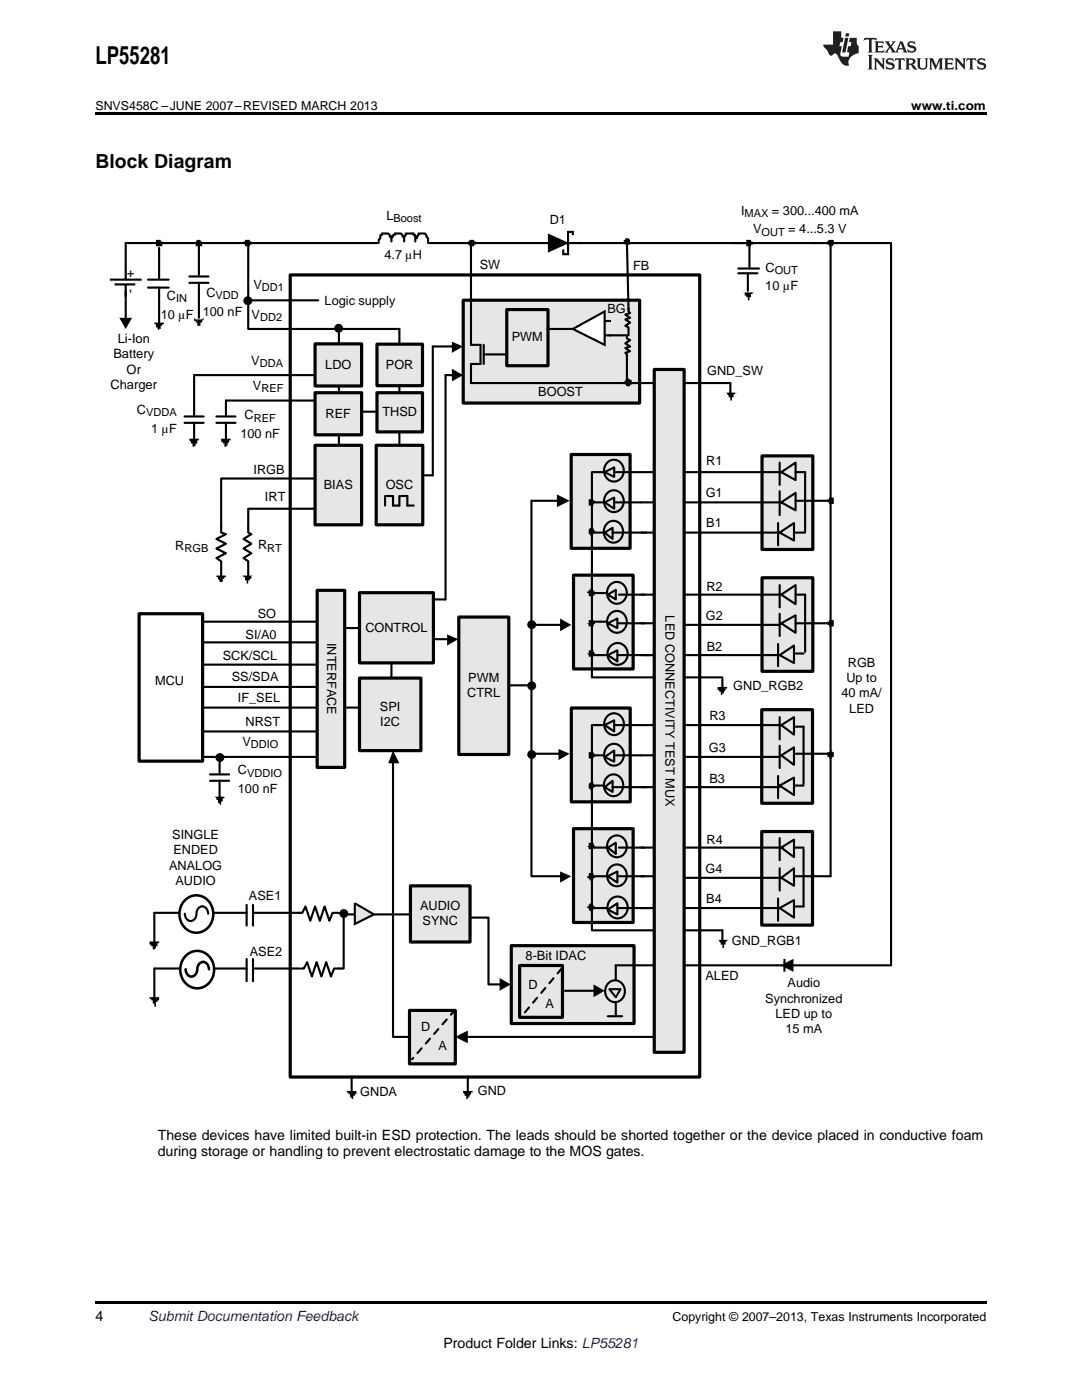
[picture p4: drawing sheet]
<svg xmlns="http://www.w3.org/2000/svg" width="216mm" height="279mm" viewBox="0 0 216 279" stroke-linecap="round" stroke-linejoin="round" font-family="sans-serif">
<path d="M19 259.7h177.8v.5h-177.8z" fill="#000"/>
<path d="M81.7 201.6h9.2v10.7h-9.2z" fill-rule="evenodd" fill="#e6e6e6"/>
<path d="M81.7 201.6h9.2v10.7h-9.2z" fill="none" stroke="#000" stroke-width=".64"/>
<path d="M152 166h10.1v18.6h-10.1z" fill-rule="evenodd" fill="#e6e6e6"/>
<path d="M152 166h10.1v18.6h-10.1z" fill="none" stroke="#000" stroke-width=".64"/>
<path d="M155.3 179.3v4.5M155.6 167.3v4.4M155.6 173.3v4.4M155.9 175.2l2.5-1.9v3.5zM155.9 169.2l2.5-1.6v3.5zM158.8 169.2h1.5M160.3 169.5v11.4h-1.9M155.6 181.2l2.8-1.6v3.5z" fill="none" stroke="#000" stroke-width=".42"/>
<path d="M152 141.6h10.1v18.7h-10.1z" fill-rule="evenodd" fill="#e6e6e6"/>
<path d="M152 141.6h10.1v18.7h-10.1z" fill="none" stroke="#000" stroke-width=".64"/>
<path d="M92.4 59.9h35.2v20.5h-35.2z" fill-rule="evenodd" fill="#e6e6e6"/>
<path d="M92.4 59.9h35.2v20.5h-35.2z" fill="none" stroke="#000" stroke-width=".64"/>
<path d="M102 188.7h24.5v15.6h-24.5z" fill-rule="evenodd" fill="#e6e6e6"/>
<path d="M57.9 54.9h81.7v160h-81.7zM102 188.7h24.5v15.6h-24.5z" fill="none" stroke="#000" stroke-width=".64"/>
<g fill="none" stroke="#000" stroke-width=".42">
<path d="M25.1 48.5h50.1M29.5 55.8h4.2M29.5 57.4h4.2M31.8 49.5v6M31.8 57.4v7M78.1 47.6v-.4h-.3v-.3l-.3-.3h-1.3v.3h-.3v.7l-.3 .3v.6M80.6 47.2l.4-.3v-.3h1.6v.3h.3v1.3M80.6 47.2h-.3v-.3l-.3-.3h-1.3v.3h-.3v.3h-.3v1M80.6 47.2v1M83.2 47.6v-.4l.3-.3v-.3h1.3l.6 1v.9M85.7 48.5h21.3M94 48.2v20.6h1.9v3.8h-1.9v3.8h51.7v2.6"/>
<path d="M147.3 53.6h4.1M147.3 54.5h3.8M149.2 54.5v3.5M149.5 49.1v4.2M165.7 48.5v126.4h-6.9M67.6 65.7v24.7M79.7 65.7v31.4M96.5 68.8v3.8M120.3 64.1h1.6M120.3 66.9h1.6M136.5 144.7h19.4M155.3 154.9v4.4"/>
<path d="M155.6 156.8l2.8-1.6v3.5zM155.6 143.1v4.5M155.6 148.8v4.5M155.9 150.7l2.5-1.5v3.4zM155.9 144.7l2.5-1.6v3.5zM158.4 156.8h1.9M158.8 145h1.5M158.8 150.4h6.9M132.7 175.2h22.9M133.7 169.2h22.5M70.2 214.9v2.8M93.3 214.9v2.8"/>
</g>
<g fill="#000">
<path d="M31.1 47.9h1v.3h.3v.9h-1.3z" fill-rule="evenodd"/>
<path d="M148.9 47.9h1v.3h.3v.6h-.3v.3h-1z" fill-rule="evenodd"/>
<path d="M148.3 58.3h2.2h-.3v.4h-.3v.6h-.4v.6h-.3v-.6h-.3v-.3h-.3v-.7z" fill-rule="evenodd"/>
<path d="M30.8 64.4h1.9v.3h-.3v.3h-.3v.7h-.3v.6v-.3l-.4-.3v-.4h-.3v-.6h-.3z" fill-rule="evenodd"/>
<path d="M124.5 76.1h.3v-.3l.3-.3h.3l.3 .3h.3v1h-.3v.3h-.6l-.3-.3v-.4h-.3z" fill-rule="evenodd"/>
<path d="M144.8 78.4h2.2h-.3v.3h-.3v.6h-.3v.6h-.4v-.6h-.3v-.3l-.3-.3v-.3z" fill-rule="evenodd"/>
<path d="M165.1 150.1h.3l.3-.3h.4v.3h.3v1h-.3v.3h-.7v-.3h-.3z" fill-rule="evenodd"/>
<path d="M69.2 217.7h1.9v.7h-.3v.3h-.3v.6h-.3v.3v-.6h-.3v-.6h-.4v-.3h-.3z" fill-rule="evenodd"/>
<path d="M92.4 217.7h1.9v.4h-.3v.3l-.3 .3v.3h-.4v.6v-.3h-.3v-.6h-.3v-.3l-.3-.3z" fill-rule="evenodd"/>
<circle cx="67.6" cy="65.5" r=".89"/>
</g>
<path d="M114.3 65.7l6.4-3.5v6.6z" fill="#fff"/>
<path d="M96.5 70.7h7.6M114.3 65.7l6.4-3.5v6.6zM40.3 132.6h22.9M40.3 128.2h22.9M40.6 137.1h22.6M136.5 157.1h19.1M121.3 196.3a2 2 0 0 1 2.5-.3 2 2 0 0 1 .8 2.4 1.99 1.99 0 0 1-2.5 1.5 1.99 1.99 0 0 1-1.3-2.7zM121.6 197.4h2.2l-.9 1.6zM122.9 200v2.8M144.1 185.7v1.9" fill="none" stroke="#000" stroke-width=".42"/>
<path d="M27.8 122.5h12.6v29.4h-12.6zM103.7 192.7h8.5v10.3h-8.5z" fill="none" stroke="#000" stroke-width=".64"/>
<path d="M112.1 193.3l-8.3 9.8" fill="none" stroke="#000" stroke-width=".42" stroke-dasharray="1.3 1.3"/>
<path d="M143.2 187.6h2.2h-.3v.3h-.3v.6h-.3v.7h-.4v-.7h-.3v-.3l-.3-.3v-.3z" fill-rule="evenodd" fill="#000"/>
<path d="M62.9 68.6h9.3v8.4h-9.3z" fill-rule="evenodd" fill="#e6e6e6"/>
<path d="M62.9 68.6h9.3v8.4h-9.3z" fill="none" stroke="#000" stroke-width=".64"/>
<path d="M62.9 88.9h9.3v15.8h-9.3z" fill-rule="evenodd" fill="#e6e6e6"/>
<path d="M62.9 88.9h9.3v15.8h-9.3z" fill="none" stroke="#000" stroke-width=".64"/>
<path d="M62.9 78.4h9.3v8.4h-9.3z" fill-rule="evenodd" fill="#e6e6e6"/>
<path d="M62.9 78.4h9.3v8.4h-9.3z" fill="none" stroke="#000" stroke-width=".64"/>
<path d="M72.1 82.2h3.5" fill="none" stroke="#000" stroke-width=".42"/>
<path d="M75.2 78.4h9.1v7.8h-9.1z" fill-rule="evenodd" fill="#e6e6e6"/>
<path d="M75.2 78.4h9.1v7.8h-9.1z" fill="none" stroke="#000" stroke-width=".64"/>
<path d="M75.2 68.7h9.1v8.3h-9.1z" fill-rule="evenodd" fill="#e6e6e6"/>
<path d="M75.2 68.7h9.1v8.3h-9.1z" fill="none" stroke="#000" stroke-width=".64"/>
<path d="M69.5 182.5h6.1" fill="none" stroke="#000" stroke-width=".42"/>
<path d="M70.8 180.3l3.8 2.2-3.8 1.9z" fill="#e6e6e6"/>
<path d="M70.8 180.3l3.8 2.2-3.8 1.9z" fill="none" stroke="#000" stroke-width=".42"/>
<path d="M75.1 88.9h9.3v15.8h-9.3z" fill-rule="evenodd" fill="#e6e6e6"/>
<path d="M75.1 88.9h9.3v15.8h-9.3z" fill="none" stroke="#000" stroke-width=".64"/>
<path d="M146.1 48.5h16.8M67.9 65.7h11.8M90.2 74.9h-1.3v44.7M90.5 69.1h-4.1v25.8h-1.9" fill="none" stroke="#000" stroke-width=".42"/>
<path d="M90.2 73.6l2.2 1.3-2.2 1.2zM90.2 68.2l2.2 .9-2.2 1.3z" fill="#000"/>
<path d="M71.7 135.3h12.3v14.5h-12.3z" fill-rule="evenodd" fill="#e6e6e6"/>
<path d="M71.7 135.3h12.3v14.5h-12.3z" fill="none" stroke="#000" stroke-width=".64"/>
<path d="M71.7 118.3h14.8v14h-14.8z" fill-rule="evenodd" fill="#e6e6e6"/>
<path d="M71.7 118.3h14.8v14h-14.8z" fill="none" stroke="#000" stroke-width=".64"/>
<path d="M121.6 66.9h3.5M125.1 67.2v.4l.6 .3-.9 .6 .9 .6-.9 .4 .9 .6-.9 .3 .3 .3v5.7" fill="none" stroke="#000" stroke-width=".42"/>
<path d="M101.1 61.8h8.2v11.2h-8.2z" fill-rule="evenodd" fill="#e6e6e6"/>
<path d="M101.1 61.8h8.2v11.2h-8.2z" fill="none" stroke="#000" stroke-width=".64"/>
<path d="M109.2 65.7h5.1M160.3 145v11.5M49.2 182.2h-18.4v5.7M49.2 180.6v4.1M50.5 182.2h9.2M50.5 180.6v4.1" fill="none" stroke="#000" stroke-width=".42"/>
<path d="M29.8 187.9h2v.3h-.4v.6h-.3v.4l-.3 .3v.3v-.3h-.3v-.7h-.3v-.3h-.4z" fill-rule="evenodd" fill="#000"/>
<path d="M36.8 179.8a3.4 3.4 0 0 1 3.8-.8 3.4 3.4 0 0 1 2 3.4 3.4 3.4 0 0 1-3.4 3.8 3.4 3.4 0 0 1-3.4-3.8 3.9 3.9 0 0 1 1-2.6z" fill-rule="evenodd" fill="#fff"/>
<path d="M36.8 179.8a3.4 3.4 0 0 1 3.8-.8 3.4 3.4 0 0 1 2 3.4 3.4 3.4 0 0 1-3.4 3.8 3.4 3.4 0 0 1-3.4-3.8 3.9 3.9 0 0 1 1-2.6z" fill="none" stroke="#000" stroke-width=".51"/>
<path d="M36.9 182.3a1.19 1.19 0 0 0 1.1 1.5 1.19 1.19 0 0 0 1.2-1.5 1.19 1.19 0 0 1 1.2-1.4 1.19 1.19 0 0 1 1.1 1.4" fill="none" stroke="#000" stroke-width=".42"/>
<path d="M81.9 176.8h11.9v11.2h-11.9z" fill-rule="evenodd" fill="#e6e6e6"/>
<path d="M81.9 176.8h11.9v11.2h-11.9z" fill="none" stroke="#000" stroke-width=".64"/>
<path d="M63.3 117.8h5.5v35.4h-5.5z" fill-rule="evenodd" fill="#e6e6e6"/>
<path d="M63.3 117.8h5.5v35.4h-5.5z" fill="none" stroke="#000" stroke-width=".64"/>
<path d="M76.8 99v1.9M77.2 99h1.2v1.9h1.3v-1.9M80 99h1.3v1.9h1.3M86.4 119.6h2.5M40.3 124.1h22.9M69.2 125.3h2.2M78.1 132.3v2.9M40.3 141.2h22.9M40.6 151.1h22.6M69.2 141.2h2.2" fill="none" stroke="#000" stroke-width=".42"/>
<path d="M114.4 114.8h11.9v18.7h-11.9z" fill-rule="evenodd" fill="#e6e6e6"/>
<path d="M114.4 114.8h11.9v18.7h-11.9z" fill="none" stroke="#000" stroke-width=".64"/>
<g fill="none" stroke="#000" stroke-width=".42">
<path d="M121 118.4h-2.6v.3M121.3 118.7l1.6-1v1.9zM121.7 116.8a2 2 0 0 1 2.5-.3 2 2 0 0 1 .8 2.4 2 2 0 0 1-2.5 1.5 2 2 0 0 1-1.3-2.7zM123.5 118.7h5.1M118.1 130.7h2.9M121 124.1h-2.6v.3M121.3 124.4l1.9-1v1.9zM121.3 130.7l1.9-.9v2.2zM121.7 122.6a2 2 0 0 1 2.5-.3 2 2 0 0 1 .8 2.4 1.99 1.99 0 0 1-2.5 1.5 1.99 1.99 0 0 1-1.3-2.7zM121.8 129a2.12 2.12 0 0 1 3.2 .3 2.12 2.12 0 0 1-.7 3.1 2.12 2.12 0 0 1-2.8-.7 2.12 2.12 0 0 1 .3-2.7zM123.2 130.7h6.7M123.5 124.4h5.1"/>
<path d="M136.5 151.1h19.1M133.7 181.2h21.9"/>
</g>
<path d="M117.5 123.8h.9v.3l.3 .3-.3 .3v.3h-.9v-.3l-.3-.3h.3z" fill-rule="evenodd" fill="#000"/>
<path d="M114 90.7h11.7v18.7h-11.7z" fill-rule="evenodd" fill="#e6e6e6"/>
<path d="M114 90.7h11.7v18.7h-11.7z" fill="none" stroke="#000" stroke-width=".64"/>
<g fill="none" stroke="#000" stroke-width=".42">
<path d="M21.9 55.8h6.4M22.9 56.8h4.1M25.1 48.5v7.3M25.1 56.8v6.9M37.8 55.2h3.8M37.8 56.4h3.8M39.7 48.5v6.4M39.7 56.4v7M49.5 49.1v10.8h14M49.5 59.9v5.8h18.8M107 48.5h43.5M109.5 46.9l3.5 1.6-3.5 1.6z"/>
<path d="M114.3 46.9v-.6h-1v4.4h-.9v-.9M125.1 48.2l.3 13.6M162.6 48.5h15.2v144.2M62.5 74.9h-23.8v7.9M62.5 79.9h-17.4v2.9M125.4 61.5v.7l.3 .3-.9 .3 .9 .6-.9 .3 .9 .7-.9 .6 .6 .3v1.6M36.8 83.1h3.8M36.8 84.4h3.8M38.7 84.4v3.8M43.2 83.1h3.8M43.2 84.4h3.8M45.1 84.4v3.8"/>
<path d="M62.9 95.5h-18.8v10.8l1 .3-1.9 1 1.9 .9-1.9 1 1.9 .9-1.9 1 .9 .6v3.2M120.7 94.2l1.9-.9v1.9zM121.1 98.5a2 2 0 0 1 2.5-.3 2 2 0 0 1 .8 2.4 1.99 1.99 0 0 1-2.5 1.5 1.99 1.99 0 0 1-1.3-2.7zM121.1 92.4a2 2 0 0 1 2.5-.3 2 2 0 0 1 .8 2.4 1.99 1.99 0 0 1-2.5 1.5 1.99 1.99 0 0 1-1.3-2.6zM122.9 94.2h7.6M62.9 101.5h-13.4v4.8l.7 .3-1.6 1 1.6 .9-1.6 1 1.6 .9-1.6 1 .9 .6v3.2M117.8 100.3h2.5M117.8 106.3h2.5M120.7 100.3l1.9-1v2.2zM120.7 106.3l1.5-1v2.3zM121 104.6a1.97 1.97 0 0 1 2.5-.3 1.97 1.97 0 0 1 .8 2.4 1.92 1.92 0 0 1-2.2 1.6 1.92 1.92 0 0 1-1.6-2.2v-.6zM122.2 106.3h8.3"/>
<path d="M122.9 100.3h7.6M128 118.7h2.5M128 124.4h2.5M128 130.7h2.5M41.9 154.6h3.8M41.9 155.8h3.8M43.8 151.1v3.1M43.8 155.8v3.5M122.9 192.7h36.8M156.2 192.7l1.9-1v1.9zM156.5 191.4v2.5"/>
</g>
<g fill="#000">
<path d="M109.5 46.9l3.5 1.6-3.5 1.6zM23.8 63.4h2.6l-1.3 2.3zM156.2 192.7l1.9-1v1.9z"/>
<path d="M48.6 48.2h.3v-.3h.9v.3h.4v.6h-.4v.3h-.9v-.3l-.3-.3z" fill-rule="evenodd"/>
<path d="M93.3 48.2h.4v-.3h.9v.3h.3v.6h-.3v.3h-.9v-.3h-.4z" fill-rule="evenodd"/>
<path d="M124.5 47.9h.3v-.3h.6l.3 .3v.9h-.9v-.3h-.3z" fill-rule="evenodd"/>
<path d="M38.7 63.4l.4 .3h1.2l.3-.3v.3l-.3 .4v.3h-.3v.6h-.3v.3v-.3h-.3v-.6h-.3v-.3h-.4z" fill-rule="evenodd"/>
<path d="M37.8 87.6h1.9v.3h-.3v.6h-.3v.3l-.4 .3v.4v-.4h-.3v-.6h-.3v-.3l-.3-.3z" fill-rule="evenodd"/>
<path d="M44.1 87.6h1.9v.3h-.3v.3l-.6 .9v.4v-.4h-.3v-.6h-.3v-.3h-.4z" fill-rule="evenodd"/>
<path d="M117.5 99.6h.9v.3h.3v.4l-.3 .3v.3h-.9z" fill-rule="evenodd"/>
<path d="M43.2 114.9h1.9v.3h-.3v.3h-.3v.6h-.4v.4v-.4h-.3v-.3l-.3-.3v-.3h-.3z" fill-rule="evenodd"/>
<path d="M48.3 114.9h2.2h-.3v.6h-.4v.3h-.3v.7h-.3v-.7h-.3v-.6h-.3v-.3z" fill-rule="evenodd"/>
<path d="M117.2 118h.3v-.3h.3v-.3h.3v.3h.3v.3h.3v.4h-.3v.6h-.9v-.6h-.3z" fill-rule="evenodd"/>
<path d="M117.5 105.7l.3-.4h.6v.4l.3 .3v.3h-.3v.3h-.3v.3h-.3v-.3h-.3z" fill-rule="evenodd"/>
<path d="M117.5 129.8h.9v.3l.3 .3-.3 .3v.4h-.9v-.4l-.3-.3h.3z" fill-rule="evenodd"/>
<path d="M42.9 159h1.9v.3h-.3v.6h-.4v.7h-.3v.3v-.6h-.3v-.7h-.3v-.3z" fill-rule="evenodd"/>
<circle cx="49.5" cy="60" r=".89"/>
<circle cx="43.9" cy="151.2" r=".89"/>
</g>
<path d="M114.4 165.4h11.9v18.7h-11.9z" fill-rule="evenodd" fill="#e6e6e6"/>
<path d="M114.4 165.4h11.9v18.7h-11.9z" fill="none" stroke="#000" stroke-width=".64"/>
<path d="M118.4 169.2h2.6M118.4 174.9h2.6M121.3 169.2l1.6-1v2.2zM121.3 174.9l1.9-1v2.2zM121.7 167.4a2 2 0 0 1 2.5-.3 2 2 0 0 1 .8 2.4 2 2 0 0 1-2.5 1.5 2 2 0 0 1-1.3-2.7zM121.7 173.2a2 2 0 0 1 2.5-.3 2 2 0 0 1 .8 2.4 1.99 1.99 0 0 1-2.5 1.5 1.99 1.99 0 0 1-1.3-2.7zM121.8 179.6a2.12 2.12 0 0 1 3.2 .3 2.12 2.12 0 0 1-.7 3.1 2.12 2.12 0 0 1-2.8-.7 2.12 2.12 0 0 1 .3-2.7zM123.5 169.2h5.1M123.5 174.9h5.1M121 181.2h-2.9v.3M121.3 181.5l1.9-1.2v2.2zM123.2 181.2h6.7" fill="none" stroke="#000" stroke-width=".42"/>
<path d="M117.5 174.2h.9v.7h.3v.3h-.3v.3h-.3v.3h-.3v-.3h-.3v-.3h-.3v-.3h.3z" fill-rule="evenodd" fill="#000"/>
<path d="M114 141.3h11.8v18.7h-11.8z" fill-rule="evenodd" fill="#e6e6e6"/>
<path d="M114 141.3h11.8v18.7h-11.8z" fill="none" stroke="#000" stroke-width=".64"/>
<g fill="none" stroke="#000" stroke-width=".42">
<path d="M78.4 152v54.9h3.2M120.3 150.7h-2.5v.4M120.3 156.8h-2.5v.3M120.7 144.7l1.9-.9v2.2zM120.7 151.1l1.9-1.3v2.2zM120.7 157.1l1.5-1.3v2.2zM121.1 155.2a1.97 1.97 0 0 1 2.4-.3 1.97 1.97 0 0 1 .8 2.4 1.92 1.92 0 0 1-2.2 1.6 1.92 1.92 0 0 1-1.6-2.2l.1-.6zM121.1 149.1a2 2 0 0 1 2.5-.3 2 2 0 0 1 .8 2.4 1.99 1.99 0 0 1-2.5 1.5 1.99 1.99 0 0 1-1.3-2.7zM121.1 143a2 2 0 0 1 2.5-.3 2 2 0 0 1 .8 2.4 1.99 1.99 0 0 1-2.5 1.5 1.99 1.99 0 0 1-1.3-2.7zM122.2 157.1h8.3M122.9 144.7h7.6M122.9 150.7h7.6"/>
<path d="M128 169.2h2.5M128 174.9h2.5M49.2 193.3h-18.4v5.7M49.2 191.4v4.4M50.5 191.4v4.4M50.8 193.3h8.9M94 183.1h3.5v13.4h2.5M112.7 197.7h6M122.9 192.7v2.8M128 181.2h2.5M159.7 192.7h18.1M93 206.9h37.5"/>
<path d="M121.3 202.8h2.8"/>
</g>
<g fill="#000">
<path d="M78.4 149.8l1.3 2.5h-2.2zM99.7 195.2l2.2 1.3-2.2 1.2zM118.4 196.5l2.3 1.2-2.3 1.3zM90.8 206.9l2.5-1.2v2.5z"/>
<path d="M117.5 150.1h.9v.3h.3v.7h-.3v.3h-.9z" fill-rule="evenodd"/>
<path d="M117.5 156.5l.3-.4h.6v.4l.3 .3v.3h-.3v.3h-.3v.3h-.3v-.3h-.3z" fill-rule="evenodd"/>
<path d="M117.5 168.2h.9v.3l.3 .3-.3 .4v.3h-.9v-.3l-.3-.4h.3z" fill-rule="evenodd"/>
<path d="M117.2 180.9h.3v-.3l.3-.3h.3v.3h.3v.3h.3v.3h-.3v.3h-.3v.4h-.3l-.3-.4v-.3h-.3z" fill-rule="evenodd"/>
<path d="M29.8 199h2v.6h-.4v.4h-.3v.9h-.3v-.6h-.3v-.7h-.3v-.3h-.4z" fill-rule="evenodd"/>
</g>
<path d="M90.8 201.5l-8.6 9.9" fill="none" stroke="#000" stroke-width=".42" stroke-dasharray="1.3 1.3"/>
<path d="M37 190.9a3.4 3.4 0 0 1 3.8-.8 3.4 3.4 0 0 1 1.9 3.4 3.4 3.4 0 0 1-3.4 3.7 3.4 3.4 0 0 1-3.3-3.7 3.9 3.9 0 0 1 1-2.6z" fill-rule="evenodd" fill="#fff"/>
<path d="M37 190.9a3.4 3.4 0 0 1 3.8-.8 3.4 3.4 0 0 1 1.9 3.4 3.4 3.4 0 0 1-3.4 3.7 3.4 3.4 0 0 1-3.3-3.7 3.9 3.9 0 0 1 1-2.6zM37 193.4a1.19 1.19 0 0 0 1.2 1.5 1.19 1.19 0 0 0 1.2-1.5 1.19 1.19 0 0 1 1.1-1.4 1.19 1.19 0 0 1 1.2 1.4" fill="none" stroke="#000" stroke-width=".51"/>
<path d="M59.7 182.2h.6l.7-1.3 .9 2.9 1-2.9 .9 2.9 1-2.9 .9 2.9 .7-1.6 3.1 .3M68.6 182.2v11.1h-1.9l-.7 1.6-.9-2.9-1 2.9-.9-2.9-1 2.9-.9-2.9-.7 1.3h-.6" fill="none" stroke="#000" stroke-width=".42"/>
<circle cx="68.6" cy="182.3" r=".89" fill="#000"/>
<path d="M91.5 123.1h10v27.5h-10z" fill-rule="evenodd" fill="#e6e6e6"/>
<path d="M91.5 123.1h10v27.5h-10z" fill="none" stroke="#000" stroke-width=".64"/>
<path d="M111.4 99.9h-5.4v36.9h-4.4M86.7 127.6h2.8M106 136.8v13.6h5.8M106 124.7h6.1M144.1 135.5v1.6M106 150.4v24.5h6.1" fill="none" stroke="#000" stroke-width=".42"/>
<g fill="#000">
<path d="M111.1 98.7l2.6 1.2-2.6 1.3zM89.2 126.6l2.2 1-2.2 1.2zM111.8 123.4l2.2 1.3-2.2 1.3zM111.4 149.5l2.3 .9-2.3 1.3zM111.8 173.9l2.2 1-2.2 1.2z"/>
<path d="M143.2 137.1h1.9v.3h-.3v.3l-.3 .3v.4h-.4v.6v-.3h-.3v-.7h-.3v-.3h-.3z" fill-rule="evenodd"/>
<circle cx="106.1" cy="124.7" r=".89"/>
<circle cx="106.1" cy="136.9" r=".89"/>
<circle cx="106.1" cy="150.6" r=".89"/>
</g>
<path d="M152.1 115.3h10.1v18.7h-10.1z" fill-rule="evenodd" fill="#e6e6e6"/>
<path d="M152.1 115.3h10.1v18.7h-10.1z" fill="none" stroke="#000" stroke-width=".64"/>
<path d="M155.6 116.8v4.4M155.9 118.7l2.9-1.9v3.8zM158.8 118.7h1.9v11.4M155.3 128.5v4.5M155.6 130.7l2.8-1.9v3.5zM155.6 122.5v4.4M155.9 124.4l2.9-1.6v3.5zM158.4 130.4h1.9" fill="none" stroke="#000" stroke-width=".42"/>
<path d="M152.1 91h10.1v18.7h-10.1z" fill-rule="evenodd" fill="#e6e6e6"/>
<path d="M152.1 91h10.1v18.7h-10.1z" fill="none" stroke="#000" stroke-width=".64"/>
<g fill="none" stroke="#000" stroke-width=".42">
<path d="M120.3 94.2h-2.2v41h26M136.5 94.2h19.4M155.6 92.3v4.5M155.6 98v4.8M155.9 94.2l2.9-1.9v3.5zM158.8 94.2h1.9v11.8M158.8 99.9h6.9M136.2 118.7h19.4M136.5 106.3h19.1M136.5 100.3h19.1M155.3 104.4v4.4M155.6 106.3l2.8-1.9v3.5z"/>
<path d="M155.9 100.3l2.9-1.9v3.4zM158.4 106.3h2.3M136.2 130.7h19.1M136.5 124.7h19.1M158.8 124.4h6.9M40.6 146h22.6M120.3 144.7h-2.2v41h26"/>
</g>
<g fill="#000">
<path d="M165.4 99.3h1v1.3h-1v-.3h-.3v-.7h.3z" fill-rule="evenodd"/>
<path d="M165.1 124.1h.3v-.3h1v1.2h-1v-.3h-.3z" fill-rule="evenodd"/>
</g>
<path d="M130.5 73.7h6v136.3h-6z" fill-rule="evenodd" fill="#e6e6e6"/>
<path d="M130.5 73.7h6v136.3h-6z" fill="none" stroke="#000" stroke-width=".64"/>
<g fill="#000">
<path d="M39.1 48.2l.3-.3h.6v.3h.3v.9h-1.2z" fill-rule="evenodd"/>
<path d="M165.4 47.9h1v.9l-.3 .3h-.7v-.3h-.3v-.6z" fill-rule="evenodd"/>
</g>
<path d="M75.6 182.5h6.3" fill="none" stroke="#000" stroke-width=".42"/>
<path d="M19 22.5h177.8v.5h-177.8z" fill="#000"/>
<g fill="#231f20">
<path d="M172.5 7.6l-.1 .5 .4-.2h.6v.1v2.1l-.2 .4h.9l-.2-.4v-2.1l.1-.1h.5l.5 .2-.2-.5zM174.5 8.3l.2 .3v1.5l-.2 .4h1.8l.2-.6a1.04 1.04 0 0 1-1.3 .2v-.7h.6l.3 .2v-.6l-.3 .2h-.6v-.6l.8-.1 .4 .3-.2-.5zM176.5 8.3l.9 1.1-.9 1.1h.8l-.2-.2 .4-.7 .5 .7-.2 .2h1.5l-.2-.2 .2-.4h.9l.1 .4-.2 .2h1l-.3-.3-.7-1.9h-.5l-.9 2-.8-1 .9-1h-.8l.1 .3-.4 .5-.3-.6 .1-.2zM179.7 8.6l.4 1h-.7zM181.3 8.4a.63 .63 0 0 0-.2 .7 .63 .63 0 0 0 .6 .4l.6 .2 .1 .2a.75 .75 0 0 1-.7 .4 .75 .75 0 0 1-.6-.5l.1 .7 .1-.1a1.11 1.11 0 0 0 1.5-.6 1.13 1.13 0 0 0-1.2-.8l-.1-.4a1.04 1.04 0 0 1 1.2 .2l-.2-.5-.2 .1-.4-.2zM173.2 10.9l.2 .4v2.2l-.2 .4h1l-.3-.4v-2.2l.3-.4zM174.3 11.6l.3 .4v1.5l-.3 .4h.8l-.2-.4v-1.3l1.5 1.7v-1.9l.2-.4h-.7l.2 .4v.9l-1.1-1.3zM177 11.8a.62 .62 0 0 0-.2 .7 .62 .62 0 0 0 .6 .4l.6 .1 .1 .3a.76 .76 0 0 1-.7 .3 .76 .76 0 0 1-.7-.4l.2 .7 .1-.1a1.11 1.11 0 0 0 1.5-.6 1.13 1.13 0 0 0-1.2-.8l-.1-.4a1.04 1.04 0 0 1 1.2 .2l-.2-.6-.2 .1-.5-.1zM178.7 11.6l-.2 .6a.61 .61 0 0 1 .8-.3v1.6l-.2 .4h.9l-.2-.4v-1.6a.63 .63 0 0 1 .7 .3l-.1-.6zM180.6 11.6l.3 .4v1.5l-.3 .4h1l-.2-.2-.1-.8 .6 .2a.76 .76 0 0 0 1.2 .7l-1-1a.58 .58 0 0 0 .6-.5 .58 .58 0 0 0-.5-.6zM181.4 11.9h.1a.45 .45 0 0 1 .5 .1 .45 .45 0 0 1 .1 .5l-.8 .2zM182.9 11.6l.2 .2a2.17 2.17 0 0 0 .3 1.9 .99 .99 0 0 0 1.6-.6v-1.1l.2-.4h-.7l.2 .2a1.92 1.92 0 0 1-.2 1.8 .6 .6 0 0 1-.9-.5v-1.1l.2-.4zM185.4 11.6l.2 .4v1.5l-.2 .4h.7l-.2-.4v-1.4l.8 1.8 .8-1.8v1.4l-.2 .4h.9l-.2-.4v-1.5l.2-.4h-.8l-.6 1.5-.6-1.5zM188.4 11.6l.2 .4v1.5l-.2 .4h1.8l.1-.6a1.04 1.04 0 0 1-1.2 .1v-.6h.5l.4 .2v-.6l-.4 .2h-.5v-.7h.8l.3 .3-.1-.6zM190.5 11.6l.2 .4v1.5l-.2 .4h.7l-.2-.4v-1.3l1.5 1.7v-1.9l.2-.4h-.7l.2 .4v.9l-1.1-1.3zM192.9 11.6l-.1 .6a.61 .61 0 0 1 .7-.3l.1 1.6-.3 .4h1l-.3-.4 .1-1.6a.63 .63 0 0 1 .7 .3l-.1-.6zM195.2 11.8a.62 .62 0 0 0-.2 .7 .62 .62 0 0 0 .6 .4l.6 .1 .1 .3a.76 .76 0 0 1-.7 .3 .76 .76 0 0 1-.6-.4l.1 .7 .1-.1a1.11 1.11 0 0 0 1.6-.6 1.13 1.13 0 0 0-1.3-.8l-.1-.4a1.04 1.04 0 0 1 1.2 .2l-.1-.6-.2 .1-.5-.1z"/>
<path d="M166.2 6.3v2.6h-1.9v.4l.8 .9a.91 .91 0 0 0 1 .8 .56 .56 0 0 1 .5-.3 .56 .56 0 0 1 .5 .3l.4 .8a1.53 1.53 0 0 0 1.9 1.2 1.54 1.54 0 0 1 1-2.1l.9-.3v-1.4a1.52 1.52 0 0 1-.4-1.6h-1.3l-.2 .8h.5l-.2 .8h-.5l-.1 1v.2l.4 .1-.2 .8a1.93 1.93 0 0 1-1.6-.3l.3-1.8h-.5l.2-.8h.4l.2-.8h-.4v-1.3zM168.6 7.6l-.6 2.9h.7l.6-2.9zM168.8 6.6l-.1 .7h.6l.2-.7z"/>
</g>
<text font-size="4.9" x="19" y="12.8">LP55281</text>
<text font-size="3.9" x="19" y="33.5">Block Diagram</text>
<g font-size="2.8">
<text x="31.5" y="227.5">These devices have limited built-in ESD protection. The leads should be shorted together or the device placed in conductive foam</text>
<text x="31.5" y="230.7">during storage or handling to prevent electrostatic damage to the MOS gates.</text>
<text x="19" y="263.6">4</text>
<text x="88.5" y="269">Product Folder Links: LP55281</text>
</g>
<text font-size="2.8" fill="#0000c8" x="29.6" y="263.6">Submit Documentation Feedback</text>
<g font-size="2.6">
<text x="22.6" y="71.5">Battery</text>
<text x="23.5" y="68.4">Li-Ion</text>
<text x="22.1" y="77.7">Charger</text>
<text x="25.3" y="74.6">Or</text>
<text x="104.9" y="191.6">8-Bit IDAC</text>
</g>
<g font-size="2.5">
<text x="19" y="21.9">SNVS458C –JUNE 2007–REVISED MARCH 2013</text>
<text x="181.8" y="21.9">www.ti.com</text>
<text x="77.1" y="43.8">L</text>
<text x="109.7" y="44.8">D1</text>
<text x="147.9" y="42.9">I</text>
<text x="150.3" y="46.6">V</text>
<text x="154" y="42.9">= 300...400 mA</text>
<text x="157.3" y="46.6">= 4...5.3 V</text>
<text x="25.3" y="53.9" transform="rotate(90 25.3 53.9)">+</text>
<text x="76.7" y="51.6">4.7 µH</text>
<text x="95.7" y="53.6">SW</text>
<text x="126.3" y="53.9">FB</text>
<text x="25.3" y="57.6" transform="rotate(90 25.3 57.6)">-</text>
<text x="33.3" y="59.8">C</text>
<text x="41.2" y="59.3">C</text>
<text x="50.6" y="57.6">V</text>
<text x="152.7" y="58">10 µF</text>
<text x="152.7" y="54.2">C</text>
<text x="32.1" y="63.6">10 µF</text>
<text x="40.5" y="63">100 nF</text>
<text x="50.2" y="63.7">V</text>
<text x="64.8" y="60.8">Logic supply</text>
<text x="121.2" y="62.5">BG</text>
<text x="102.1" y="68.1">PWM</text>
<text x="50.1" y="72.8">V</text>
<text x="50.5" y="77.8">V</text>
<text x="64.9" y="73.6">LDO</text>
<text x="77" y="73.6">POR</text>
<text x="141.1" y="74.8">GND_SW</text>
<text x="27.3" y="82.6">C</text>
<text x="48.8" y="83.7">C</text>
<text x="65" y="83.3">REF</text>
<text x="76.3" y="83.1">THSD</text>
<text x="107.4" y="79">BOOST</text>
<text x="30.1" y="86.4">1 µF</text>
<text x="48" y="87.4">100 nF</text>
<text x="50.6" y="94.7">IRGB</text>
<text x="140.9" y="92.8">R1</text>
<text x="52.9" y="100">IRT</text>
<text x="64.6" y="97.6">BIAS</text>
<text x="77" y="97.6">OSC</text>
<text x="140.8" y="99.3">G1</text>
<text x="140.9" y="105.2">B1</text>
<text x="35" y="109.8">R</text>
<text x="51.5" y="109.6">R</text>
<text x="140.9" y="118">R2</text>
<text x="51.4" y="123.2">SO</text>
<text x="132.8" y="122.8" transform="rotate(90 132.8 122.8)">LED CONNECTIVITY TEST MUX</text>
<text x="140.9" y="123.8">G2</text>
<text x="44.4" y="131.8">SCK/SCL</text>
<text x="49" y="127.5">SI/A0</text>
<text x="65.3" y="128.3" transform="rotate(90 65.3 128.3)">INTERFACE</text>
<text x="72.9" y="126">CONTROL</text>
<text x="141" y="129.9">B2</text>
<text x="31" y="136.6">MCU</text>
<text x="46.3" y="136">SS/SDA</text>
<text x="93.4" y="136.1">PWM</text>
<text x="146.3" y="137.6">GND_RGB2</text>
<text x="168.9" y="136.1">Up to</text>
<text x="169.2" y="133.1">RGB</text>
<text x="47.5" y="140.1">IF_SEL</text>
<text x="75.8" y="141.8">SPI</text>
<text x="93.2" y="139.1">CTRL</text>
<text x="141.6" y="143.7">R3</text>
<text x="167.9" y="139.1">40 mA/</text>
<text x="169.5" y="142.2">LED</text>
<text x="48.4" y="148.8">V</text>
<text x="49" y="144.9">NRST</text>
<text x="75.9" y="144.8">I2C</text>
<text x="47.5" y="154.5">C</text>
<text x="141.5" y="150.1">G3</text>
<text x="47.5" y="158.2">100 nF</text>
<text x="141.6" y="156.2">B3</text>
<text x="34.4" y="167.4">SINGLE</text>
<text x="33.7" y="173.5">ANALOG</text>
<text x="34.6" y="170.5">ENDED</text>
<text x="141" y="168.4">R4</text>
<text x="35" y="176.6">AUDIO</text>
<text x="49.7" y="179.6">ASE1</text>
<text x="140.8" y="174.2">G4</text>
<text x="83.8" y="181.6">AUDIO</text>
<text x="84.3" y="184.7">SYNC</text>
<text x="140.9" y="180.3">B4</text>
<text x="49.8" y="190.7">ASE2</text>
<text x="146" y="188.5">GND_RGB1</text>
<text x="105.4" y="197.4">D</text>
<text x="140.8" y="195.5">ALED</text>
<text x="157.2" y="197.1">Audio</text>
<text x="108.8" y="201.2">A</text>
<text x="152.7" y="200.1">Synchronized</text>
<text x="154.8" y="203.2">LED up to</text>
<text x="84" y="205.8">D</text>
<text x="87.5" y="209.5">A</text>
<text x="156.7" y="206.2">15 mA</text>
<text x="71.9" y="218.8">GNDA</text>
<text x="95.3" y="218.5">GND</text>
<text x="134.2" y="263.6">Copyright © 2007–2013, Texas Instruments Incorporated</text>
</g>
<g font-size="2.2">
<text x="78.5" y="44.3">Boost</text>
<text x="148.6" y="43.3">MAX</text>
<text x="151.9" y="47.1">OUT</text>
<text x="43" y="59.7">VDD</text>
<text x="52.3" y="58.1">DD1</text>
<text x="154.6" y="54.7">OUT</text>
<text x="35.2" y="60.3">IN</text>
<text x="51.9" y="64.1">DD2</text>
<text x="51.8" y="73.3">DDA</text>
<text x="29.2" y="83.1">VDDA</text>
<text x="52.2" y="78.3">REF</text>
<text x="50.6" y="84.1">REF</text>
<text x="36.8" y="110.2">RGB</text>
<text x="53.3" y="110.1">RT</text>
<text x="50.1" y="149.3">DDIO</text>
<text x="49.3" y="155">VDDIO</text>
</g>
</svg>
